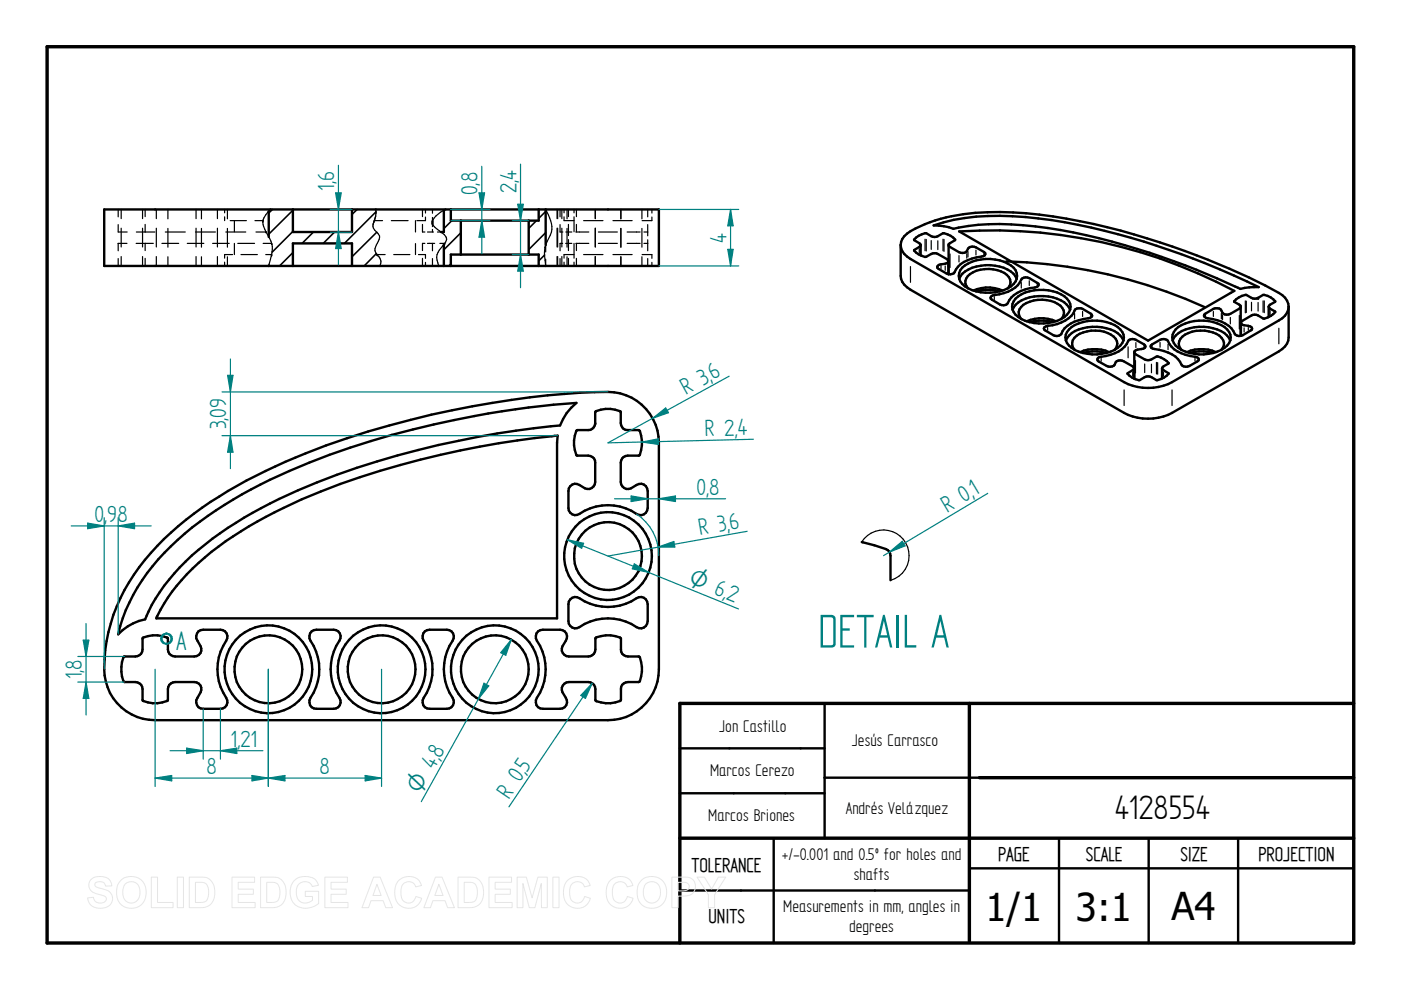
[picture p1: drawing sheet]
<svg xmlns="http://www.w3.org/2000/svg" width="297mm" height="210mm" viewBox="0 0 297 210" stroke-linecap="round" stroke-linejoin="round" font-family="sans-serif">
<path d="M10 9.9h277v190h-277zM205.5 149.1v50.5M287 149.1h-142.9v50.8M144.1 177.7h142.9M207.6 164.9h79.4" fill="none" stroke="#000" stroke-width=".72"/>
<g fill="none" stroke="#000" stroke-width=".51">
<path d="M22.1 44.4h117.6v12h-117.6zM57 44.8v5.4M57 56.3v.1M74.6 44.4v4.8h-12.5v-4.8M74.6 56.4v-4.8h-12.5v4.8M91.7 46.9v.6M94.1 44.6v4.6h-.6M94.1 51.9v4.5M95.6 44.4v2.4h18.6v-2.4M97.7 46.8v7.2M112.1 46.8v7.2M114.2 56.4v-2.4h-18.6v2.4"/>
<path d="M115.7 44.4v7.5M126.2 89.7l.1-2.5a6.4 6.4 0 0 1 5.3 0v2.5a1.48 1.48 0 0 0 1.5 1.5l2.4 .1a6.4 6.4 0 0 1 0 5.3h-2.4a1.48 1.48 0 0 0-1.5 1.5v4.1a1.52 1.52 0 0 0 2.2 1.3 2.46 2.46 0 0 1 2.7-.8l.4 .4 .4 1v3.6a1.52 1.52 0 0 1-2.3 1.3 10.8 10.8 0 0 0-12.2 0 1.5 1.5 0 0 1-2.3-1.3v-3.6a1.5 1.5 0 0 1 2.3-1.3l1.2 .7a1.52 1.52 0 0 0 2.2-1.3v-4.1a1.4 1.4 0 0 0-1.5-1.5h-2.4a6.4 6.4 0 0 1 0-5.3l2.4-.1a1.46 1.46 0 0 0 1.5-1.5M34.8 114.3a90.3 90.3 0 0 1 27.8-17.3 193.5 193.5 0 0 1 66.3-13.9 10.8 10.8 0 0 1 10.8 10.8v48a10.8 10.8 0 0 1-10.8 10.8h-96a10.9 10.9 0 0 1-10.7-12.8 37.4 37.4 0 0 1 11.2-24.2zM34.9 117.2a77.5 77.5 0 0 1 22.3-15.5 182.5 182.5 0 0 1 52.1-14.9l8-1 4.9-.4a10.8 10.8 0 0 0-3.5 4.8 195.7 195.7 0 0 0-51.5 12.1 84.8 84.8 0 0 0-27.8 16.7 36.2 36.2 0 0 0-8.6 12.3 10.7 10.7 0 0 0-5.7 3.2 36.8 36.8 0 0 1 9.8-17.3zM26.2 139.2h2.5a1.55 1.55 0 0 0 1.5-1.5l.1-2.4a6.4 6.4 0 0 1 5.3 0v2.4a1.48 1.48 0 0 0 1.5 1.5h4.1a1.48 1.48 0 0 0 1.3-2.2l-.6-1.2a1.48 1.48 0 0 1 1.2-2.3h3.6a1.48 1.48 0 0 1 1.3 2.3 10.8 10.8 0 0 0 0 12.2 1.48 1.48 0 0 1-1.3 2.3h-3.6a1.48 1.48 0 0 1-1.2-2.3l.6-1.2a1.48 1.48 0 0 0-1.3-2.2h-4.1a1.55 1.55 0 0 0-1.5 1.5v2.4a6.4 6.4 0 0 1-5.3 0l-.1-2.4a1.48 1.48 0 0 0-1.5-1.5h-2.5a7 7 0 0 1 0-5.4zM40.8 120.5a73.8 73.8 0 0 1 19.3-12.8 172.4 172.4 0 0 1 45.6-13.7l7.7-1.1 4.8-.5-.1 1.5v37.2h-85a33.7 33.7 0 0 1 7.7-10.6zM66.1 133.9l1-.4h3.6a1.48 1.48 0 0 1 1.3 2.3 10.8 10.8 0 0 0 0 12.2 1.48 1.48 0 0 1-1.3 2.3h-3.6a1.48 1.48 0 0 1-1.4-.8 1.48 1.48 0 0 1 .1-1.5 10.8 10.8 0 0 0 0-12.2 1.65 1.65 0 0 1 .3-1.9zM90.1 133.9l1-.4h3.6a1.48 1.48 0 0 1 1.3 2.3 10.8 10.8 0 0 0 0 12.2 1.48 1.48 0 0 1-1.3 2.3h-3.6a1.48 1.48 0 0 1-1.4-.8 1.48 1.48 0 0 1 .1-1.5 10.8 10.8 0 0 0 0-12.2 1.65 1.65 0 0 1 .3-1.9zM114.1 133.9l1-.4h3.6a1.48 1.48 0 0 1 1.3 2.3l-.8 1.2a1.52 1.52 0 0 0 1.4 2.2h4.2a1.55 1.55 0 0 0 1.4-1.5l.1-2.4a6.4 6.4 0 0 1 5.3 0l.1 2.4a1.4 1.4 0 0 0 1.4 1.5h2.4a6.5 6.5 0 0 1 0 5.4h-2.4a1.48 1.48 0 0 0-1.4 1.5l-.1 2.4a6.4 6.4 0 0 1-5.3 0l-.1-2.4a1.48 1.48 0 0 0-1.4-1.5h-4.2a1.52 1.52 0 0 0-1.4 2.2 2.46 2.46 0 0 1 .9 2.7l-.4 .4-1 .4h-3.6a1.48 1.48 0 0 1-1.4-.8 1.48 1.48 0 0 1 .1-1.5 10.8 10.8 0 0 0 0-12.2 1.65 1.65 0 0 1 .3-1.9zM120.9 127.1a1.45 1.45 0 0 1 1.9-.3 10.8 10.8 0 0 0 12.2 0 1.52 1.52 0 0 1 2.3 1.3v3.6a1.52 1.52 0 0 1-2.3 1.3 10.8 10.8 0 0 0-12.2 0 1.5 1.5 0 0 1-2.3-1.3v-3.6l.1-.5zM144.1 158.7h30.7M174.8 149.1v28.6"/>
<path d="M144.1 168.2h30.7M164 177.7v22.2M207.6 164.9h-32.8M224.5 177.7v22.2M243.5 177.7v22.2M262.5 177.7v22.2M144.1 188.8h61.4M205.5 184.1h81.5"/>
<circle cx="128.9" cy="117.9" r="7.2"/>
<circle cx="128.9" cy="117.9" r="9.3"/>
<circle cx="56.9" cy="141.9" r="7.2"/>
<circle cx="56.9" cy="141.9" r="9.3"/>
<circle cx="80.9" cy="141.9" r="7.2"/>
<circle cx="80.9" cy="141.9" r="9.3"/>
<circle cx="104.9" cy="141.9" r="7.2"/>
<circle cx="104.9" cy="141.9" r="9.3"/>
</g>
<circle cx="126.2" cy="89.7" r=".25" fill="#000"/>
<g fill="none" stroke="#000" stroke-width=".34">
<path d="M57.8 44.4l-.8 .8M62.1 44.6l-5.1 5.1M62.1 49.1l-4.4 4.4M62.1 53.6l-2.8 2.8M66.5 49.2l-2.5 2.4M70.9 49.2l-2.4 2.4M75.7 44.4l-1.1 1.1M79.7 44.9l-6.7 6.7M79.8 53.8l-2.6 2.6M79.9 49.2l-5.3 5.2M95.6 56l-.4 .4M95.8 46.8l-1.7 1.7"/>
<path d="M97.7 53.8l-.1 .2M97.7 49.4l-3.6 3.6M113.7 46.8l-1.6 1.6M115.5 54.1l-1.3 1.2M115.7 44.8l-1.5 1.5M115.7 49.3l-3.6 3.6"/>
</g>
<g fill="none" stroke="#000" stroke-width=".25">
<path d="M25 51.6h1.9M25.1 44.4v1.6M25.1 47.6v1.6h1.9M25.1 51.6v1.6M25.1 54.8v1.6M25.7 44.4v2M25.7 48.4v4M25.7 54.4v2M28.9 49.2h3.9M30.2 44.4v2M30.2 48.4v4M30.2 54.4v2"/>
<path d="M30.8 44.4v1.5M30.8 47.6v1.6M30.8 51.6v1.5M30.8 54.8v1.6M32.5 51.6h-3.6M33.1 44.4v2M33.1 48.4v4M33.1 54.4v2M34.3 51.6h3.6M35 49.2h4.3M35.6 44.4v2M35.6 48.4v4"/>
<path d="M35.6 54.4v2M39.7 51.6h3.5M41.4 49.2h4.3M41.6 44.4v2M41.6 48.4v4M41.6 54.4v2M42.7 44.4v2M42.7 48.4v4M42.7 54.4v2M45.1 51.6h3.5M46.1 44.4v2M46.1 48.4v4"/>
<path d="M46.1 54.4v2M47.6 44.4v.7M47.6 46v.8M47.6 55.6v.8M47.9 49.2h4.2M48.2 44.4v2M48.2 48.4v4M48.2 54.4v2M48.8 46.8h3.4M49.3 54h-1.7v.7M49.7 46.8v2.3M49.7 51.6v2.4"/>
<path d="M50.4 51.6h3.6M51.1 54h3.5M54.1 46.8h1.6M54.3 49.2h2.1M55.7 46.8l.1 .9 .6 1.5a5.5 5.5 0 0 1 1 5.7l-.4 1.5M55.7 46.8h.1M55.7 46.9h.1M55.7 46.8v.1M55.8 46.7h-.1M55.8 51.6h1.8M56.3 54h1.3M56.4 49.1h.1"/>
<path d="M57.4 44.4l-1.1 1.2-.6 1.2M57.6 54h.1M57.6 54.1h.1M57.6 51.6h.1M79.1 47.5a2.25 2.25 0 0 0 1.1 2.1 1.53 1.53 0 0 1-.2 2 1.87 1.87 0 0 0 .3 2.8l.3 .5a1.62 1.62 0 0 1 0 1.5M79.2 47.5l-.1 .1M79.2 47.2l-.1 .3M79.4 46.8h1.7M79.4 46.8l-.2 .4M79.4 46.6v.2M79.6 46.1l-.1 .3M79.7 44.4l-.1 1.5"/>
<path d="M79.7 45.8l-.5 1.5M79.7 45v.3M79.9 53.9h.1M80 54.1h.1M81.7 54l-1.7 .1M83 46.8h3.5M83.5 54h3.4M88.1 46.8v2.4M88.1 51.6v2.4M88.7 54h1.5v.8M89.6 47.6v1.6h.5M89.6 44.4v1.5"/>
<path d="M89.6 54.8v1.6M90.1 51.6h-.5v1.5M90.2 46v.8h-1.8M90.2 44.4v.8M90.2 55.6v.8M90.6 49.2h1.3M91.7 47.5h.1M91.7 47.1h.1M91.7 47v.5M91.7 47.5l.6 .8 1.4 1.1a1.4 1.4 0 0 1 .5 2.3l-.4 .5a3.3 3.3 0 0 0-.8 4.2M91.7 44.4v.8M91.7 46.1v.9"/>
<path d="M91.7 47.5v.5M91.7 48.6v.6M91.7 51.6v1.6M91.7 54.8v1.6M92.2 51.6h-1.6M92.7 49.2h.8M93.3 51.6h1M94.1 51.9h.1M94.1 44.4h.1M94.1 44.5h.1M94.1 51.6h.1M94.1 51.8v.1"/>
<path d="M94.3 51.6l-.1 .1M94.3 51.6h.1M94.3 44.4h.1l-1.5 1a2.72 2.72 0 0 0-1.2 1.6M115.6 52.4h.1M115.7 52.1l-.1 .1M115.7 44.4a7.4 7.4 0 0 1 1.2 4.8l-1.2 2.7M115.7 51.9h.1M115.7 51.9l-.3 2.2 .3 2.3v-1.5M115.7 51.9v1.5M118.1 44.4v2M118.1 48.4v4M118.1 54.4v2"/>
<path d="M118.2 44.4v2M118.2 48.4v4M118.2 54.4v2M118.7 47.6v1.6h.6M118.7 44.4v1.6M118.7 54.8v1.6M119.1 44.4v2M119.1 48.4v4M119.1 54.4v2M119.3 51.6h-.6v1.6M119.6 46v.8h2M119.6 44.4v.7"/>
<path d="M119.6 55.6v.8M120.2 44.4v2M120.2 48.4v4M120.2 54.4v2M120.5 44.4v1.5M120.5 47.6v2.4M120.5 50.8v2.3M120.5 54.8v1.6M121.2 51.6h-1.3M121.2 49.2h-1.2M121.6 54h-2v.7M121.7 44.4v.7"/>
<path d="M121.7 46v3.1M121.7 51.6v3.1M121.7 55.6v.8M122.1 51.6h2.7M122.1 49.2h2.7M122.2 44.4v1.5M122.2 47.6v1.6M122.2 51.6v1.5M122.2 54.8v1.6M123.7 54h4.1M123.7 46.8h4.1M126.2 44.4v2"/>
<path d="M126.2 48.4v4M126.2 54.4v2M126.9 49.2h4M126.9 51.6h4M130 46.8h4M130 54h4M131.6 44.4v2M131.6 48.4v4M131.6 54.4v2M131.7 44.4v2M131.7 48.4v4M131.7 54.4v2"/>
<path d="M133 49.2h2.7M133 51.6h2.7M136.1 44.4v2M136.1 48.4v4M136.1 54.4v2M136.1 54h2.1v.8M136.5 51.6h.8M136.5 49.2h.8M137.3 44.4v1.6M137.3 47.6v2.4M137.3 50.8v2.4M137.3 54.8v1.6"/>
<path d="M138.2 46v.8h-2.1M138.2 44.4v.8M138.2 55.6v.8"/>
</g>
<path d="M139.7 44.4h16.9M139.7 56.4h16.9M154.9 44.4l.5 3.5h-1.1z" fill="none" stroke="#008080" stroke-width=".25"/>
<path d="M154.9 44.4l.5 3.5h-1.1z" fill="#008080"/>
<path d="M154.3 52.9h1.1l-.5 3.5z" fill="none" stroke="#008080" stroke-width=".25"/>
<path d="M154.3 52.9h1.1l-.5 3.5z" fill="#008080"/>
<path d="M70 49.2h4.6M70 44.4h4.6M71.8 49.2l.5 3.5h-1.1zM154.9 44.4v12" fill="none" stroke="#008080" stroke-width=".25"/>
<path d="M71.8 49.2l.5 3.5h-1.1z" fill="#008080"/>
<path d="M71.2 40.9h1.1l-.5 3.5z" fill="none" stroke="#008080" stroke-width=".25"/>
<path d="M71.2 40.9h1.1l-.5 3.5z" fill="#008080"/>
<path d="M71.8 35.1v21.1M108.6 54h3.5M108.6 46.8h3.5M110.4 54l.6 3.5h-1.2z" fill="none" stroke="#008080" stroke-width=".25"/>
<path d="M110.4 54l.6 3.5h-1.2z" fill="#008080"/>
<path d="M109.8 43.3h1.2l-.6 3.5z" fill="none" stroke="#008080" stroke-width=".25"/>
<path d="M109.8 43.3h1.2l-.6 3.5z" fill="#008080"/>
<path d="M110.4 34.8v26.2M95.6 44.4h8.3M95.6 46.8h8.3M101.6 40.9h1.1l-.6 3.5z" fill="none" stroke="#008080" stroke-width=".25"/>
<path d="M101.6 40.9h1.1l-.6 3.5z" fill="#008080"/>
<path d="M102.1 46.8l.6 3.5h-1.1z" fill="none" stroke="#008080" stroke-width=".25"/>
<path d="M102.1 46.8l.6 3.5h-1.1z" fill="#008080"/>
<path d="M102.1 35.3v18.5M133.8 105.2l3.5 .5-3.5 .6z" fill="none" stroke="#008080" stroke-width=".25"/>
<path d="M133.8 105.2l3.5 .5-3.5 .6z" fill="#008080"/>
<path d="M139.7 105.7l3.5-.5v1.1z" fill="none" stroke="#008080" stroke-width=".25"/>
<path d="M139.7 105.7l3.5-.5v1.1z" fill="#008080"/>
<path d="M154.6 79.8l-25.7 14.1M138.4 88.7l2.7-2.2 .6 1zM130.3 105.7h23.5" fill="none" stroke="#008080" stroke-width=".25"/>
<path d="M138.4 88.7l2.7-2.2 .6 1z" fill="#008080"/>
<path d="M120.3 114.4l3.4 .8-.4 1zM120.3 114.4l36.3 14.7" fill="none" stroke="#008080" stroke-width=".25"/>
<path d="M120.3 114.4l3.4 .8-.4 1z" fill="#008080"/>
<path d="M134.5 119.5l3 1.9-3.4-.8z" fill="none" stroke="#008080" stroke-width=".25"/>
<path d="M134.5 119.5l3 1.9-3.4-.8z" fill="#008080"/>
<path d="M108.4 135.6l-19.1 34.4M108.4 135.6l-1.2 3.3-1-.5z" fill="none" stroke="#008080" stroke-width=".25"/>
<path d="M108.4 135.6l-1.2 3.3-1-.5z" fill="#008080"/>
<path d="M102.6 144.9l1 .5-2.2 2.8z" fill="none" stroke="#008080" stroke-width=".25"/>
<path d="M102.6 144.9l1 .5-2.2 2.8z" fill="#008080"/>
<path d="M56.9 141.9v24.9M80.9 141.9v24.9M56.9 165l3.5-.6v1.2z" fill="none" stroke="#008080" stroke-width=".25"/>
<path d="M56.9 165l3.5-.6v1.2z" fill="#008080"/>
<path d="M77.4 164.4l3.5 .6-3.5 .6z" fill="none" stroke="#008080" stroke-width=".25"/>
<path d="M77.4 164.4l3.5 .6-3.5 .6z" fill="#008080"/>
<path d="M135 109a10.6 10.6 0 0 1 4.7 8.8M139.5 116l3.4-1.2 .2 1.2zM158.4 112.6l-29.5 5.3M56.9 165h24" fill="none" stroke="#008080" stroke-width=".25"/>
<path d="M139.5 116l3.4-1.2 .2 1.2z" fill="#008080"/>
<path d="M16.5 139.2h9.9M16.5 144.6h9.9M18.2 144.6l.6 3.5h-1.2z" fill="none" stroke="#008080" stroke-width=".25"/>
<path d="M18.2 144.6l.6 3.5h-1.2z" fill="#008080"/>
<path d="M17.6 135.7h1.2l-.6 3.5z" fill="none" stroke="#008080" stroke-width=".25"/>
<path d="M17.6 135.7h1.2l-.6 3.5z" fill="#008080"/>
<path d="M18.2 132.2v19.4M32.9 141.9v24.9M56.9 141.9v24.9M32.9 165l3.5-.6v1.2z" fill="none" stroke="#008080" stroke-width=".25"/>
<path d="M32.9 165l3.5-.6v1.2z" fill="#008080"/>
<path d="M53.4 164.4l3.5 .6-3.5 .6z" fill="none" stroke="#008080" stroke-width=".25"/>
<path d="M53.4 164.4l3.5 .6-3.5 .6z" fill="#008080"/>
<path d="M188.6 117.1l2.7-2.3 .6 .9zM209.4 104.6l-22.1 13.2M32.9 165h24" fill="none" stroke="#008080" stroke-width=".25"/>
<path d="M34.8 134.5a1.06 1.06 0 0 0-.6 .9 1.06 1.06 0 0 0 .6 1M35.1 134.4h.3M35.2 136.5h.3M35.8 134.5a1.06 1.06 0 0 1 .6 .9 1.06 1.06 0 0 1-.6 1" fill="none" stroke="#008080" stroke-width=".51"/>
<path d="M182.7 114.9l5.1 1.5a1.45 1.45 0 0 1 1 1.4v5.2" fill="none" stroke="#000" stroke-width=".51"/>
<path d="M182.7 114.9a5.5 5.5 0 0 1 9-.4 5.5 5.5 0 0 1-2.9 8.6" fill="none" stroke="#000" stroke-width=".25"/>
<path d="M188.6 117.1l2.7-2.3 .6 .9z" fill="#008080"/>
<path d="M136.1 93.7l3.5-.7v1.2zM159.7 93.1l-30.8 .8" fill="none" stroke="#008080" stroke-width=".25"/>
<path d="M136.1 93.7l3.5-.7v1.2z" fill="#008080"/>
<path d="M125.6 144.9l-1.5 3.2-1-.7zM125.6 144.9l-17.7 26.2" fill="none" stroke="#008080" stroke-width=".25"/>
<path d="M125.6 144.9l-1.5 3.2-1-.7z" fill="#008080"/>
<path d="M39.6 158.6l3.5 .6-3.5 .6zM43.1 150.3v10.7M46.7 150.3v10.7" fill="none" stroke="#008080" stroke-width=".25"/>
<path d="M39.6 158.6l3.5 .6-3.5 .6z" fill="#008080"/>
<path d="M46.7 159.2l3.5-.6v1.2z" fill="none" stroke="#008080" stroke-width=".25"/>
<path d="M46.7 159.2l3.5-.6v1.2z" fill="#008080"/>
<path d="M22.1 109.8v32.1M25.1 109.8v24.7M25.1 111.5l3.4-.6v1.2zM36.1 159.2h19.6" fill="none" stroke="#008080" stroke-width=".25"/>
<g fill="none" stroke="#000" stroke-width=".51">
<path d="M191 51.9a3.4 3.4 0 0 1 2-2.9 33.3 33.3 0 0 1 16.4-4 101.8 101.8 0 0 1 31 4.7 157.5 157.5 0 0 1 30.7 12.4 3.5 3.5 0 0 1 2.1 2.9M191 51.9a3.4 3.4 0 0 0 2 3l45.3 26.1a11.1 11.1 0 0 0 10.2 0l22.6-13.1a3.5 3.5 0 0 0 2.1-2.9M191 51.9v6.6a3.4 3.4 0 0 0 2 2.9l45.3 26.1a11.1 11.1 0 0 0 10.2 0l22.6-13a3.7 3.7 0 0 0 2.1-3v-6.5M195.2 51.9l-.3 .5-1.1 .6a3.2 3.2 0 0 0 2.6 1.4 2.25 2.25 0 0 1 2.4-.6l2 1.1 .3 .5-.4 .4-1.6 .3-.4 .5 .1 .2 2.3 1.3M195.2 51.9v2.2M197.9 47.8a46.4 46.4 0 0 1 19.5-1.8 143.8 143.8 0 0 1 41.2 11.1l8.3 3.8h-2l-1.9 .4a152.4 152.4 0 0 0-40.8-13 54.9 54.9 0 0 0-19.5 .1l-.6 .1a11.5 11.5 0 0 0-4.2-.7zM201.1 51.9l.1-.2 1.3-.8a2.78 2.78 0 0 0-2.4-1.5h-.2a2.37 2.37 0 0 1-3.5 0h-.3a4.5 4.5 0 0 0-2.3 1.4l1.3 .9 .1 .2M201.1 51.9l.1 .3 2.1 1.3a1.39 1.39 0 0 0 2.1-1 1.47 1.47 0 0 1 1.5 0l2 1.1-.1 .5-.7 .3a6.7 6.7 0 0 0-5.9 3.6l-1.1 .1M201.1 51.9v6.3M203.4 49.1a109.1 109.1 0 0 1 58.3 12.6l-18.3 10.5zM204 56.8a8.9 8.9 0 0 1 10.9 0 2.67 2.67 0 0 1-1.2 4.3 9.6 9.6 0 0 1-9.1-.4 2.53 2.53 0 0 1-.6-3.9zM213.4 55.4a109.2 109.2 0 0 1 42 9.7"/>
<path d="M215.6 59.1a5.1 5.1 0 0 0-4.6-2.8 8.5 8.5 0 0 0-7 1.7l-.6 1.1M205.2 61.1a1.89 1.89 0 0 1 .5-3 7.1 7.1 0 0 1 7.8 .2 1.88 1.88 0 0 1 .2 2.8M206.9 61.8a10.6 10.6 0 0 1 5.1 0M210.1 62.9l.3-.2a7.7 7.7 0 0 0 5.8-2.8 1.34 1.34 0 0 1 2-.9l2 1.2-.1 .5-.3 .1a8 8 0 0 0-5.8 2.8 1.31 1.31 0 0 1-2 1l-1.9-1.3zM212.6 61.6a7.7 7.7 0 0 0-6.2 0M215.3 63.3a9 9 0 0 1 9.7-.9 2.74 2.74 0 0 1 1.6 3.8 7.1 7.1 0 0 1-6.3 2.4 6.6 6.6 0 0 1-5.4-2.4 2.25 2.25 0 0 1 .4-2.9zM216.5 67.6a1.9 1.9 0 0 1 .5-3 7.1 7.1 0 0 1 7.8 .2 1.83 1.83 0 0 1 .2 2.8M218.2 68.3a10.6 10.6 0 0 1 5.1 0M221.4 69.4l.3-.2a8.3 8.3 0 0 0 5.9-2.8l.2-.6a1.25 1.25 0 0 1 1.7-.3l2 1.2 .1 .3-.5 .4a7.7 7.7 0 0 0-5.8 2.8 1.29 1.29 0 0 1-2 .9l-1.9-1.2zM223.9 68.1a7.7 7.7 0 0 0-6.2 0M226.6 69.9a9 9 0 0 1 9.7-1 2.79 2.79 0 0 1 1.7 3.8 7.3 7.3 0 0 1-6.4 2.4 6.9 6.9 0 0 1-5.4-2.4 2.26 2.26 0 0 1 .4-2.8zM226.9 65.7a5.9 5.9 0 0 0-5.6-2.9 7.2 7.2 0 0 0-6.3 2.3l-.3 .6"/>
<path d="M227.9 74.2a1.9 1.9 0 0 1 .4-3 7.2 7.2 0 0 1 7.8 .2 1.79 1.79 0 0 1 .2 2.8M229 74.7a7.6 7.6 0 0 1 6.2 0M234.6 74.8a10.4 10.4 0 0 0-5 0M238.2 72.2a4.7 4.7 0 0 0-3.6-2.6 9.4 9.4 0 0 0-7.4 1l-.9 1-.3 .6M240.4 78.1l-.2 .4-1.1 .6a2.78 2.78 0 0 0 2.3 1.5h.2a2.37 2.37 0 0 1 3.6 0h.2a4.4 4.4 0 0 0 2.4-1.4l-1.3-.9-.1-.2M240.5 78.1v2.2M240.5 74.7l.3-.4 1.6-.4 .5-.4-.3-.5-1.8-.9a1.29 1.29 0 0 0-1.9 .8 8 8 0 0 1-5.9 2.8l-.2 .2-.1 .5 2 1.2a1.26 1.26 0 0 0 1.9-.8 1.35 1.35 0 0 1 1.6-.2l2 1.1 .2 .4M240.5 74.7l.2 .4 2 1.1a2.16 2.16 0 0 0 2.5-.6 3.7 3.7 0 0 1 2.6 1.4l-1.1 .7-.3 .4M240.5 74.7v5.6M244 73.2l2-1.1a1.34 1.34 0 0 1 1.9 .8 7 7 0 0 0 5.5 2.7l.6 .3 .1 .5-1.9 1.2a1.32 1.32 0 0 1-2-.9 7 7 0 0 0-5.4-2.7l-.7-.3zM246.4 78.1v2.2M248.6 72.2a4.7 4.7 0 0 1 3.7-2.6 8.8 8.8 0 0 1 7.8 1.5l.7 1.1"/>
<path d="M249.3 69.8a8.9 8.9 0 0 1 10.9 0 2.4 2.4 0 0 1-.6 3.9 9 9 0 0 1-10.3-.4 2.4 2.4 0 0 1 0-3.5zM252.2 74.8a10.6 10.6 0 0 1 5.1 0M257.8 74.7a7.7 7.7 0 0 0-6.2 0M258.9 74.2a1.9 1.9 0 0 0-.4-3 7.2 7.2 0 0 0-7.8 .2 1.83 1.83 0 0 0-.2 2.8M263.1 65l-.3-.4-1.1-.6a2.78 2.78 0 0 1 2.3-1.5h.2a2.37 2.37 0 0 0 3.6 0 3.1 3.1 0 0 1 2.5 1.5l-1 .6-.3 .4M263.1 65l-.3 .4-1.9 1.1a1.38 1.38 0 0 1-2.1-.9 1.78 1.78 0 0 0-1.5-.1l-2 1.2v.3l.4 .4a7.7 7.7 0 0 1 5.8 2.8 1.25 1.25 0 0 0 1.6 1M263.1 65v6.2M263.1 68.5l.3 .4 1.7 .3 .4 .4-.1 .3-.2 .2-2.1 1.1M263.1 68.4v2.8M269 65l.3 .4 1 .6a3.1 3.1 0 0 1-2.5 1.5 2.19 2.19 0 0 0-2.5-.6l-1.9 1.1-.3 .5M269 65v2.2"/>
</g>
<g fill="none" stroke="#000" stroke-width=".25">
<path d="M193 56.5v3.4M193.8 50.8v.1M193.8 53v.2M194.9 52.8v.8M196.1 50.7v2.5M196.4 50.8v2.4M197.4 51v1.9M198.8 51.1v1.8M199.5 56.4v.6M199.9 50.7v2.5M200.1 50.8v2.5M200.4 56.4v.9"/>
<path d="M201.4 53.8v2.9M202.5 50.8v.1M203.3 54.2v1.3M205 53.8v.9M205.2 53.3v1.2M206.9 53v1.1M208.6 53.6v.4M216.5 59.9v1.2M218.2 59.5v1M210.8 62.9v.6M219.9 60.2v.4M222.1 69.4v.6"/>
<path d="M227.8 66.5v1.1M229.5 66v1.1M231.3 66.8v.3M233.5 76v.6M239.1 79.1v.2M239.2 73.5v2.4M240.2 78.9v.8M240.7 76.5v2.6M240.8 72.6v1.1M242.6 73.2v.4M242.7 77.2v1.8M244.1 77.2v1.8"/>
<path d="M244.3 73.3v.4M245.2 76.8v2.5M245.4 76.9v2.4M246 72.6v1M246.7 79v.7M247.6 73v1.1M247.7 79.1v.2M247.8 77h.1M253.4 75.9v.6M255.6 66.8v.3M257.3 66v1.1M258.9 66.5v1.1"/>
<path d="M259.2 66.8v1M260.9 67.3v1.4M261.7 63.9v.1M262.8 66.9v2.9M263.8 69.5v.9M264 63.8v2.5M264.2 63.8v2.5M264.7 69.4v.6M265.3 64.1v1.8M266.7 64.1v1.9M267.8 63.8v2.4M268.1 63.8v2.5"/>
<path d="M269.3 65.9v.8M270.3 66v.2M270.4 63.9v.1M271.1 69.6v3.3M238.3 82.7v3.3M248.5 82.7v3.3"/>
</g>
<g fill="#000">
<circle cx="201.1" cy="56.3" r=".25"/>
<circle cx="263.1" cy="69.3" r=".25"/>
<circle cx="266.7" cy="63.2" r=".25"/>
</g>
<path d="M25.1 111.5l3.4-.6v1.2z" fill="#008080"/>
<path d="M18.6 110.9l3.5 .6-3.5 .6z" fill="none" stroke="#008080" stroke-width=".25"/>
<path d="M18.6 110.9l3.5 .6-3.5 .6z" fill="#008080"/>
<path d="M47.1 83.1h81.8M47.1 92.4h71.1M48.8 92.4l.6 3.5h-1.1zM15.1 111.5h16.9" fill="none" stroke="#008080" stroke-width=".25"/>
<path d="M48.8 92.4l.6 3.5h-1.1z" fill="#008080"/>
<path d="M48.3 79.6h1.1l-.6 3.5z" fill="none" stroke="#008080" stroke-width=".25"/>
<path d="M48.3 79.6h1.1l-.6 3.5z" fill="#008080"/>
<path d="M48.8 76.1v23.3" fill="none" stroke="#008080" stroke-width=".25"/>
<g fill="none" stroke="#e6e6e6" stroke-width=".21">
<path d="M19.3 186.5a3.1 3.1 0 0 1 4 .2l.4 1.1-1.3 .1a1.28 1.28 0 0 0-1-1 1.28 1.28 0 0 0-1.3 .5v.4a5.6 5.6 0 0 0 2.5 .9 1.98 1.98 0 0 1 1.2 2.4 1.98 1.98 0 0 1-2.2 1.5 2.48 2.48 0 0 1-3-2.2l1.2-.2a1.44 1.44 0 0 0 1.3 1.3 1.44 1.44 0 0 0 1.5-.9 1.18 1.18 0 0 0-1.4-.9 2.36 2.36 0 0 1-2.4-2l.1-.7zM25.8 186.5a3.3 3.3 0 0 1 3.9-.1 3.3 3.3 0 0 1 1.2 3.8 3.2 3.2 0 0 1-3.8 2.3 3.2 3.2 0 0 1-2.4-3.8 3 3 0 0 1 1.1-2.2zM26.5 187.5a1.87 1.87 0 0 1 2.2-.4 1.87 1.87 0 0 1 1 2.1 1.87 1.87 0 0 1-1.8 2.3 1.87 1.87 0 0 1-1.9-2.3l.1-.8zM32.1 186h1.3v5.3h3.3v1.1h-4.6zM37.6 186h1.3v6.4h-1.3zM40.1 186h2.4a2.79 2.79 0 0 1 3 3.3 2.79 2.79 0 0 1-2.9 3.1h-2.5zM41.4 187.1a2.64 2.64 0 0 1 2.5 .5 3.3 3.3 0 0 1-.3 3.5l-.8 .2h-1.4zM49.2 186h4.8v1.1h-3.5v1.4h3.2v1.1h-3.2v1.7h3.6v1.1h-4.9zM55.2 186h2.4a2.79 2.79 0 0 1 3.1 3.3 2.79 2.79 0 0 1-3 3.1h-2.5zM56.6 187.1a2.64 2.64 0 0 1 2.4 .5 3.3 3.3 0 0 1-.3 3.5l-.8 .2h-1.3zM62.3 186.8a3.6 3.6 0 0 1 4.6-.2l.6 1.1-1.3 .3a1.8 1.8 0 0 0-2.2-1 1.8 1.8 0 0 0-1.2 2.1 2.01 2.01 0 0 0 1.1 2.2 2.01 2.01 0 0 0 2.3-.4v-.8h-1.5v-1.1h2.9v2.6a3.8 3.8 0 0 1-5.5-.3 4 4 0 0 1 .2-4.5zM68.9 186h4.8v1.1h-3.5v1.4h3.2v1.1h-3.2v1.7h3.6v1.1h-4.9z"/>
<path d="M79.2 186h1.4l2.6 6.4h-1.4l-.6-1.4h-2.5l-.6 1.4h-1.4zM79.9 187.5l.9 2.4h-1.7zM84.5 186.7a2.87 2.87 0 0 1 4.9 1l-1.3 .3a1.6 1.6 0 0 0-1.8-1 1.6 1.6 0 0 0-1.3 1.7 2.19 2.19 0 0 0 1.3 2.7 1.55 1.55 0 0 0 1.9-1.3l1.2 .4a2.93 2.93 0 0 1-3.4 2 2.93 2.93 0 0 1-2.3-3.3v-.6a3.2 3.2 0 0 1 .8-1.9zM92.3 186h1.4l2.6 6.4h-1.4l-.5-1.4h-2.6l-.5 1.4h-1.4zM93 187.5l.9 2.4h-1.7zM97.1 186h2.4a2.79 2.79 0 0 1 3 3.3 2.79 2.79 0 0 1-2.9 3.1h-2.5zM98.4 187.1a2.64 2.64 0 0 1 2.4 .5 3.3 3.3 0 0 1-.2 3.5l-.9 .2h-1.3zM103.7 186h4.8v1.1h-3.5v1.4h3.2v1.1h-3.2v1.7h3.6v1.1h-4.9zM109.6 186h2l1.2 4.4 1.2-4.4h2v6.4h-1.2v-5.1l-1.4 5.1h-1.2l-1.3-5.1v5.1h-1.3zM117.2 186h1.3v6.4h-1.3zM120.3 186.7a2.87 2.87 0 0 1 4.8 1l-1.2 .3a1.6 1.6 0 0 0-1.9-1 1.6 1.6 0 0 0-1.2 1.7 2.19 2.19 0 0 0 1.3 2.7 1.55 1.55 0 0 0 1.8-1.3l1.3 .4a2.93 2.93 0 0 1-3.5 2 2.93 2.93 0 0 1-2.2-3.3v-.6a3.2 3.2 0 0 1 .8-1.9zM129.3 186.7a2.87 2.87 0 0 1 4.9 1l-1.2 .3a1.6 1.6 0 0 0-1.9-1 1.6 1.6 0 0 0-1.3 1.7 2.19 2.19 0 0 0 1.3 2.7 1.55 1.55 0 0 0 1.9-1.3l1.2 .4a2.93 2.93 0 0 1-3.4 2 2.93 2.93 0 0 1-2.3-3.3l.1-.6a3.2 3.2 0 0 1 .7-1.9z"/>
<path d="M136.2 186.5a3.3 3.3 0 0 1 3.9-.1 3.3 3.3 0 0 1 1.1 3.8 3.2 3.2 0 0 1-3.7 2.3 3.2 3.2 0 0 1-2.4-3.8 3 3 0 0 1 1.1-2.2zM136.9 187.5a1.87 1.87 0 0 1 2.2-.4 1.87 1.87 0 0 1 .9 2.1 1.87 1.87 0 0 1-1.8 2.3 1.87 1.87 0 0 1-1.8-2.3l.1-.8zM142.4 186h2.1a2.5 2.5 0 0 1 2.7 1 2.08 2.08 0 0 1-.1 2.2 2.08 2.08 0 0 1-2.1 .8h-1.2v2.4h-1.4zM143.8 187.1h.6a1.28 1.28 0 0 1 1.7 .9 1.22 1.22 0 0 1-1.6 .9h-.7zM147.8 186h1.5l1.6 2.5 1.4-2.5h1.6l-2.4 3.7v2.7h-1.3v-2.7z"/>
</g>
<text font-size="11.3" fill="#008080" x="173.5" y="137.3">DETAIL A</text>
<g font-size="8.1">
<text x="236.3" y="173.7">4128554</text>
<text x="208.9" y="195.3">1/1</text>
<text x="228.1" y="195.3">3:1</text>
<text x="248.4" y="195.1">A4</text>
</g>
<text font-size="6.4" fill="#008080" x="37.3" y="137.8">A</text>
<g font-size="5.6" fill="#008080">
<text x="70.9" y="40.5" transform="rotate(-90 70.9 40.5)">1,6</text>
<text x="101.3" y="41.4" transform="rotate(-90 101.3 41.4)">0,8</text>
<text x="109.5" y="40.9" transform="rotate(-90 109.5 40.9)">2,4</text>
<text x="154" y="51.4" transform="rotate(-90 154 51.4)">4</text>
<text x="145.4" y="83.8" transform="rotate(-29 145.4 83.8)">R 3,</text>
<text x="151.2" y="80.6" transform="rotate(-29 151.2 80.6)">6</text>
<text x="48" y="91.1" transform="rotate(-90 48 91.1)">3,09</text>
<text x="149.4" y="92.5" transform="rotate(-1 149.4 92.5)">R 2,</text>
<text x="156.4" y="92.3" transform="rotate(-1 156.4 92.3)">4</text>
<text x="147.7" y="104.9">0,8</text>
<text x="206.7" y="105.2" transform="rotate(-31 206.7 105.2)">1</text>
<text x="20" y="110.6">0,98</text>
<text x="148.4" y="113.5" transform="rotate(-10 148.4 113.5)">R 3,</text>
<text x="154.9" y="112.4" transform="rotate(-10 154.9 112.4)">6</text>
<text x="200.8" y="108.7" transform="rotate(-31 200.8 108.7)">R 0,</text>
<text x="153.8" y="127" transform="rotate(22 153.8 127)">2</text>
<text x="17.4" y="144.1" transform="rotate(-90 17.4 144.1)">1,8</text>
<text x="48.9" y="158.3">1,21</text>
<text x="93.4" y="160.9" transform="rotate(-61 93.4 160.9)">8</text>
<text x="43.8" y="164.1">8</text>
<text x="67.8" y="164.1">8</text>
<text x="111.7" y="163.9" transform="rotate(-56 111.7 163.9)">5</text>
<text x="107.9" y="169.6" transform="rotate(-56 107.9 169.6)">R 0,</text>
</g>
<g font-size="5.4" fill="#008080">
<text x="145.7" y="123.7" transform="rotate(22 145.7 123.7)">O 6,</text>
<text x="89.2" y="168.5" transform="rotate(-61 89.2 168.5)">O 4,</text>
</g>
<g font-size="4.8">
<text x="146.6" y="184.8">TOLERANCE</text>
<text x="211.6" y="182.5">PAGE</text>
<text x="230.2" y="182.5">SCALE</text>
<text x="250.3" y="182.5">SIZE</text>
<text x="266.8" y="182.5">PROJECTION</text>
<text x="150.2" y="195.8">UNITS</text>
</g>
<g font-size="4.1">
<text x="152.5" y="155.1">Jon Castillo</text>
<text x="180.6" y="158.2">Jesús Carrasco</text>
<text x="150.5" y="164.5">Marcos Cerezo</text>
<text x="179.3" y="172.6">Andrés Velázquez</text>
<text x="150.2" y="174.1">Marcos Briones</text>
<text x="165.8" y="182.4">+/-0.001 and 0.5º for holes and</text>
<text x="181" y="186.6">shafts</text>
<text x="166.1" y="193.5">Measurements in mm, angles in</text>
<text x="180" y="197.6">degrees</text>
</g>
</svg>
